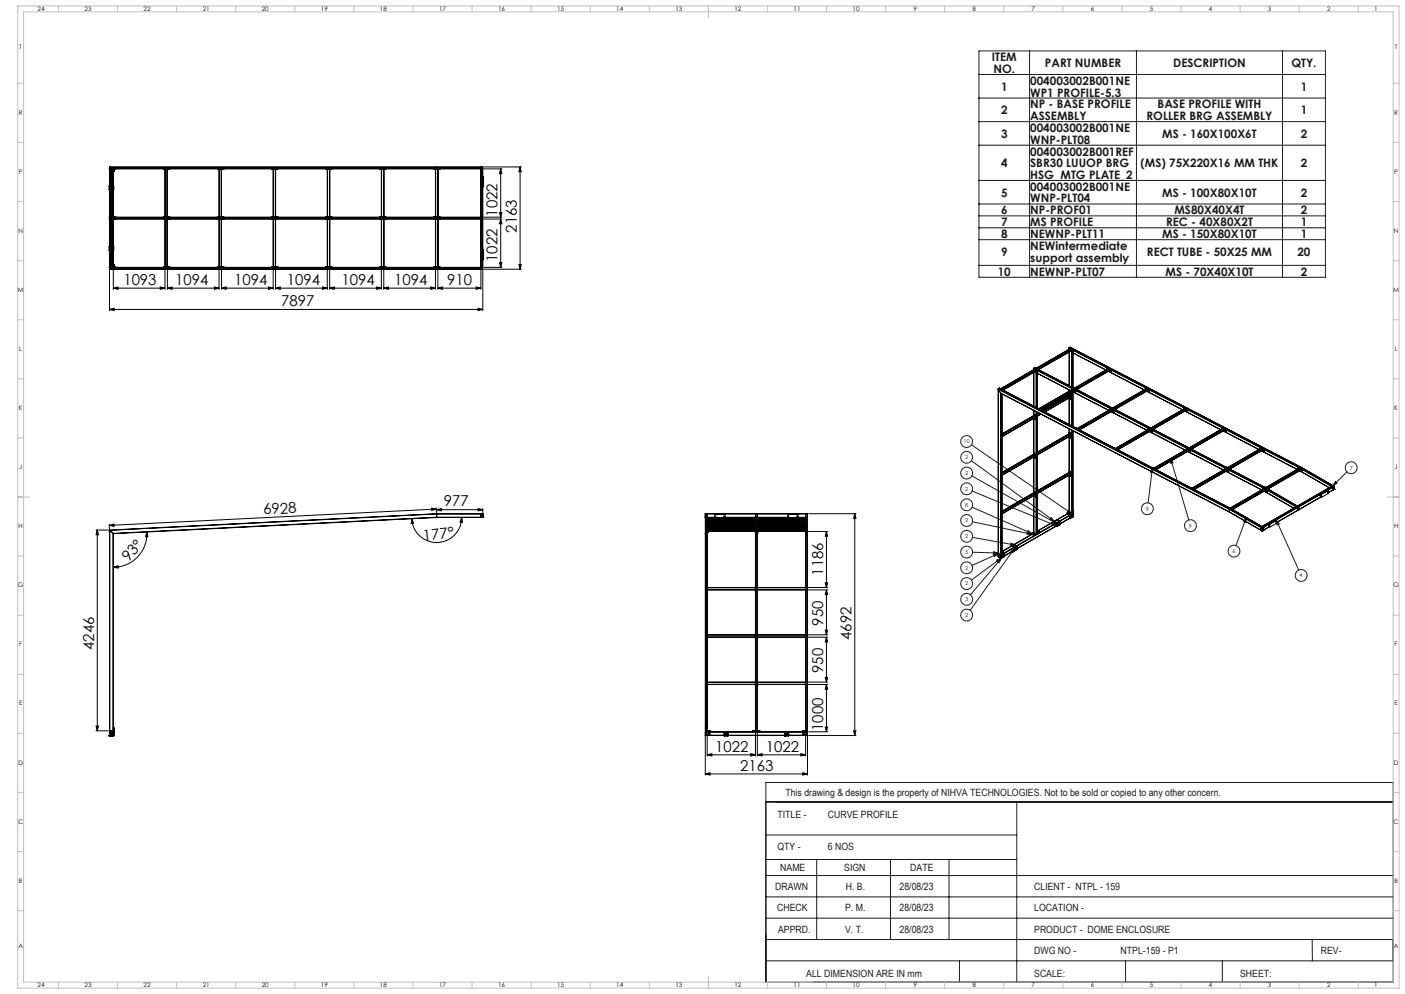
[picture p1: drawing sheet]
<svg xmlns="http://www.w3.org/2000/svg" width="1189mm" height="841mm" viewBox="0 0 1189 841" stroke-linecap="round" stroke-linejoin="round" font-family="sans-serif">
<g fill="none" stroke="#000" stroke-width=".85">
<path d="M410 143h15M410 141h31M424 143l1 4h-2zM424 143v41M440 141l1 4h-2zM440 141v87M423 180h2l-1 4zM410 184h15M410 185h15M424 185l1 4h-2zM424 185v41M93 229v34"/>
<path d="M96 229v16M140 227v18M142 227v18M185 227v18M187 227v18M231 227v18M233 227v18M277 227v18M279 227v18M323 227v18M325 227v18M369 227v18"/>
<path d="M371 227v18M407 229v16M409 229v34M410 226h15M410 228h31M423 222h2l-1 4zM439 224h2l-1 4zM96 244l4-1v2zM96 244h44M136 243l4 1-4 1zM142 244l4-1v2zM142 244h43"/>
<path d="M181 243l4 1-4 1zM187 244l4-1v2zM187 244h44M227 243l4 1-4 1zM233 244l4-1v2zM233 244h44M273 243l4 1-4 1zM279 244l4-1v2zM279 244h44M319 243l4 1-4 1zM325 244l4-1v2zM325 244h44"/>
<path d="M365 243l4 1-4 1zM371 244l4-1v2zM371 244h36M403 243l4 1-4 1zM93 262l4-1v2zM93 262h316M405 261l4 1-4 1zM348 439l2 4h-2zM365 430l4 1-4 1zM369 430v4v-4M369 431l-277 14M369 431l4-1v2z"/>
<path d="M369 431h40M391 438v4h-2zM391 438a21 21 0 0 1-21 21 21 21 0 0 1-22-20M405 430l4 1-4 1zM409 430v4M684 435h40M723 435l1 4h-2zM723 435v187M81 448h11M82 448v170M82 448l1 4h-2zM92 444l1 3"/>
<path d="M92 445l4-2 1 2zM124 450l1 4h-2zM124 450a28 28 0 0 1-28 30M683 450h17M699 450l1 4h-2zM699 450v47M96 480l4-1v2zM683 497h17M683 499h17M698 493h2l-1 4zM699 499l1 4h-2zM699 499v38"/>
<path d="M683 537h17M683 539h17M698 533h2l-1 4zM699 539l1 4h-2zM699 539v38M683 577h17M683 579h17M698 573h2l-1 4zM699 579l1 4h-2zM699 579v40M81 618h11M81 614h2l-1 4z"/>
<path d="M597 619v37M598 619v21M639 619v21M641 619v21M682 619v21M683 619v37M684 619h16M698 615h2l-1 4zM722 618h2l-1 4zM598 639l4-1v2zM598 639h41M635 638l4 1-4 1z"/>
<path d="M641 639l4-1v2zM641 639h41M678 638l4 1-4 1zM684 622h40M597 655l4-1v2zM597 655h86M679 654l4 1-4 1zM648 678v153"/>
</g>
<g fill="none" stroke="#191924" stroke-width=".85">
<path d="M828 43h294v192h-294zM871 43v192M962 43v192M1085 43v192M828 63h294M828 83h294M828 103h294M828 123h294M828 153h294M828 173h294M828 183h294M828 193h294"/>
<path d="M828 203h294M828 225h294M822 376l85 59M822 390l70 51M975 396l1 4h-2zM975 396l-3 29M991 388l2 4h-2zM991 388l15 52M1140 399l-12 12M822 403l74 41M823 415l71 30M1130 407l2 2-4 2z"/>
<path d="M823 429l50 22M890 438l2 3-4-2zM904 432l3 3-4-2zM1055 438l-1 4-2-1zM1055 438l-9 24M823 441l50 11M823 455l36 6M856 460l3 1h-4zM870 450l3 2h-4zM870 449l3 2h-4zM891 443l3 2-4-1zM893 441l3 3-4-1z"/>
<path d="M1080 440l3 3-2 1zM1080 440l19 42M823 467l22 1M841 469l4-1-3 3zM841 467l4 1-4 1zM843 474l4-2-3 4zM844 475l3-3-1 4zM845 468l-22 10M847 472l-25 19M847 472l-26 31M856 467l3-3-2 4zM859 464l-38 52"/>
<path d="M648 662h531v169h-531zM648 678h531M860 678v153M648 706h212M648 727h212M691 727v68M754 727v68M803 727v68M648 759h531M648 741h531M648 777h531M648 795h531"/>
<path d="M1110 795l1 18M648 813h531M812 813v18M953 813v18M1034 813v18"/>
<circle cx="818" cy="374" r="5"/>
<circle cx="818" cy="387" r="5"/>
<circle cx="1143" cy="396" r="5"/>
<circle cx="818" cy="400" r="5"/>
<circle cx="818" cy="414" r="5"/>
<circle cx="818" cy="427" r="5"/>
<circle cx="971" cy="430" r="5"/>
<circle cx="818" cy="454" r="5"/>
<circle cx="818" cy="440" r="5"/>
<circle cx="1007" cy="445" r="5"/>
<circle cx="818" cy="467" r="5"/>
<circle cx="1044" cy="466" r="5"/>
<circle cx="818" cy="494" r="5"/>
<circle cx="818" cy="480" r="5"/>
<circle cx="1101" cy="487" r="5"/>
<circle cx="818" cy="507" r="5"/>
<circle cx="818" cy="520" r="5"/>
</g>
<g fill="none" stroke="#c0c0c0" stroke-width=".85">
<path d="M15 5h1169v831h-1169zM20 10h1159v821h-1159zM49 5v5M99 5v5M149 5v5M199 5v5M249 5v5M299 5v5M349 5v5M399 5v5M449 5v5M499 5v5"/>
<path d="M549 5v5M599 5v10M649 5v5M699 5v5M749 5v5M799 5v5M849 5v5M899 5v5M949 5v5M999 5v5M1049 5v5M1099 5v5"/>
<path d="M1149 5v5M15 71h5M1179 71h5M15 121h5M1179 121h5M15 171h5M1179 171h5M15 221h5M1179 221h5M15 271h5M1179 271h5M15 321h5"/>
<path d="M1179 321h5M15 371h5M1179 371h5M15 421h10M1174 421h10M15 471h5M1179 471h5M15 521h5M1179 521h5M15 571h5M1179 571h5M15 621h5"/>
<path d="M1179 621h5M15 671h5M1179 671h5M15 721h5M1179 721h5M15 771h5M1179 771h5M49 831v5M99 831v5M149 831v5M199 831v5M249 831v5"/>
<path d="M299 831v5M349 831v5M399 831v5M449 831v5M499 831v5M549 831v5M599 826v10M649 831v5M699 831v5M749 831v5M799 831v5M849 831v5"/>
<path d="M899 831v5M949 831v5M999 831v5M1049 831v5M1099 831v5M1149 831v5"/>
</g>
<g fill="#000">
<path d="M136 243l4 1-4 1zM96 244l4-1v2zM227 243l4 1-4 1zM187 244l4-1v2z"/>
<path d="M142 244l4-1v2zM181 243l4 1-4 1zM233 244l4-1v2zM273 243l4 1-4 1zM279 244l4-1v2zM319 243l4 1-4 1zM325 244l4-1v2zM365 243l4 1-4 1z"/>
<path d="M348 439l2 4h-2zM391 438v4h-2z"/>
<path d="M365 430l4 1-4 1zM92 445l4-2 1 2z"/>
<path d="M405 430l4 1-4 1zM369 431l4-1v2zM679 654l4 1-4 1zM597 655l4-1v2z"/>
<path d="M723 435l1 4h-2zM722 618h2l-1 4z"/>
<path d="M82 448l1 4h-2zM81 614h2l-1 4zM699 450l1 4h-2zM698 493h2l-1 4zM699 499l1 4h-2zM698 533h2l-1 4zM699 539l1 4h-2zM698 573h2l-1 4zM699 579l1 4h-2zM698 615h2l-1 4zM424 143l1 4h-2zM423 180h2l-1 4zM424 185l1 4h-2zM423 222h2l-1 4zM440 141l1 4h-2zM439 224h2l-1 4z"/>
<path d="M96 480l4-1v2zM124 450l1 4h-2z"/>
<path d="M598 639l4-1v2zM635 638l4 1-4 1zM641 639l4-1v2zM678 638l4 1-4 1zM371 244l4-1v2zM403 243l4 1-4 1zM93 262l4-1v2zM405 261l4 1-4 1z"/>
</g>
<path d="M975 396l1 4h-2zM991 388l2 4h-2zM1055 438l-1 4-2-1zM1080 440l3 3-2 1zM1130 407l2 2-4 2zM856 467l3-3-2 4zM844 475l3-3-1 4zM843 474l4-2-3 4zM841 469l4-1-3 3zM841 467l4 1-4 1zM856 460l3 1h-4zM870 450l3 2h-4zM870 449l3 2h-4zM891 443l3 2-4-1zM893 441l3 3-4-1zM890 438l2 3-4-2zM904 432l3 3-4-2z" fill="#191924"/>
<g fill="none" stroke="#000" stroke-width=".85">
<path d="M93 145h.1M93 157v3M93 143h.1M93 142h316M93 143h316M93 141h.1M93 141v87M93 141v1M93 143v41h316M93 141h315M93 143v41M94 143v41"/>
<path d="M96 143v41M96 157h.1M96 145h.1M96 145h1M96 157v3M96 143h.1M96 143v2M97 143h.1M97 143v2M138 143h.1M138 143h5M140 143v41"/>
<path d="M141 143v41M142 143v41M143 143h.1M184 143h.1M184 143h5M185 143v41M186 143v41M187 143v41M189 143h.1M230 143h.1M230 143h4M231 143v41"/>
<path d="M233 143v41M234 143h1M234 143h.1M235 143h.1M276 143h.1M276 143h4M277 143v41M279 143v41M280 143h.1M321 143h1M322 143h4M322 143h.1"/>
<path d="M323 143v41M325 143v41M326 143h.1M367 143h.1M367 143h5M369 143v41M369 141v2M369 143h.1M370 143v41M371 143v41M372 143h.1M407 141h.1"/>
<path d="M407 143h-315h5M407 141v87M408 141h1M408 141v87M409 141v1M409 143v41M409 141h.1M409 142v1M409 149v9M96 160h.1M92 184h1M92 185h1"/>
<path d="M92 184h.1M92 185h.1M93 184h314M93 185h314M93 185h.1M93 187v1M93 185h316M93 182h.1M93 185v41M94 185v41M96 185v41M96 182h.1"/>
<path d="M96 187h.1M97 184h.1M97 185h.1M138 185h.1M138 184h.1M140 185v41M141 185v41M142 185v41M143 185h.1M143 184h.1M184 184h.1M184 185h.1"/>
<path d="M185 185v41M186 185v41M187 185v41M189 184h.1M189 185h.1M230 184h.1M230 185h.1M231 185v41M233 185v41M234 184h1M234 185h1M234 184h.1"/>
<path d="M234 185h.1M235 184h.1M235 185h.1M276 184h.1M276 185h.1M277 185v41M279 185v41M280 184h.1M280 185h.1M321 184h1M321 185h1M321 184h.1"/>
<path d="M321 185h.1M322 184h.1M322 185h.1M323 185v41M325 185v41M326 184h.1M326 185h.1M367 184h.1M367 185h.1M369 185v41M369 184h.1M369 185h.1"/>
<path d="M369 184v1M370 185v41M371 185v41M372 184h.1M372 185h.1M409 185v41M409 184v1M93 209v3M96 212h.1M96 209h.1M96 209v3M409 211v9"/>
<path d="M93 228h.1M93 228h316M93 224h.1M93 226h316M93 228h315M96 224h.1M96 224h1M96 226h.1M96 224v2M97 226h.1M97 224v2M97 226h-5h315"/>
<path d="M138 226h.1M138 226h5M143 226h.1M184 226h.1M184 226h5M189 226h.1M230 226h.1M230 226h4M234 226h1M235 226h.1M276 226h.1M276 226h4"/>
<path d="M280 226h.1M322 226h.1M322 226h4M326 226h.1M367 226h.1M367 226h5M369 226h.1M369 228h.1M369 226v2M372 226h.1M407 228h.1M408 228h1"/>
<path d="M409 228h.1M409 226v2M904 295v1M905 295h-1M905 295h.1M905 295l3 1M905 294v1M905 298v28M905 294l196 102M905 295l197 102M906 295l-29 17M906 295l1 1"/>
<path d="M906 294l195 102M906 294h-1M906 297l2 1M906 297l1 1M907 296h.1M907 296l-29 16M907 298h.1M907 298l29 15M907 298v29M907 297h.1M907 296v1M907 297l-28 16"/>
<path d="M908 296h.1M908 298h.1M908 296v2M908 299v29M875 312h.1M875 312v1M875 312l3 2M875 315v29M875 312l196 101M875 312l197 102M875 312l-28 17M876 312l-29 17 1 1 29-17"/>
<path d="M876 312l1 1M876 311h.1M876 311l195 102M876 311l-1 1M876 314l2 1M876 314l1 1M877 313h.1M877 315h.1M877 312h.1M877 315l29 15M877 315v30M877 312h1"/>
<path d="M877 313v1M877 313l-29 17M877 316v29M877 314h.1M878 314h.1M878 315h.1M878 314v1M878 316v29M878 312h.1M879 313h.1M937 311h.1M937 311v2"/>
<path d="M937 311l3 2M938 312h.1M938 312l-29 17M938 312l1 1M938 314l30 16-30-16M938 314l2 1M939 313h.1M939 313l-29 16M939 313l-28 16M939 313l-28 17M940 313h.1M940 315h.1"/>
<path d="M940 313v2M845 329v139M845 329h.1M845 329l196 102M845 329l195 102M845 329l2 4M846 329l195 101M846 329h.1M846 329h-1M847 333h.1M847 333l193 100M847 333v137"/>
<path d="M847 333v134M848 333v134M849 330l28-16zM849 330h.1M905 337l1 1M905 333h.1M905 330v1M905 333v1M905 337v22M905 334h.1M905 334l-23 13M905 334v1"/>
<path d="M905 333l1 1M905 335h1M905 335l-22 13M906 336h.1M906 336l-22 12M906 335v1M906 335l-23 13M906 334h.1M906 338h.1M906 334v4M907 332v28M907 329h.1"/>
<path d="M907 329v1M907 329l3 1M908 329l-29 17M908 329h.1M908 329l-29 17h1l29-16M908 329l1 1M908 332v29M908 328h.1M908 328l3 2M908 331l2 1M909 330h.1M909 329h.1"/>
<path d="M909 329h1M909 330v1M909 330l-28 17M909 331h.1M909 331l-28 16M910 330v1M910 330h.1M910 331h.1M910 331v1M910 332h.1M910 329h.1M911 330h.1"/>
<path d="M969 328v1M969 328h.1M969 328l3 2M969 328l4 2M970 329h.1M970 329l-29 16M970 331l31 16M970 329h1M971 331l1 1M971 329l1 1M971 329l-28 17M972 330h.1"/>
<path d="M972 330l-28 16M972 330l-29 16M972 330h1M972 332h.1M973 330h.1M973 330h-1M973 330v1M973 332h.1M973 331v1M973 331h.1M875 347v5M875 354l1 1"/>
<path d="M875 354v30M875 350h.1M875 352h.1M875 352l-27 15M875 350l1 1M875 352h1M875 352l-27 16M876 352h.1M875 354l-27 15M876 353h.1M876 352v1M876 352l-28 16"/>
<path d="M876 351h.1M876 355h.1M876 351v4M877 348v104M878 349v102M878 345h.1M878 345l3 2M879 349l-1 1M879 350h-1M880 350l-2 1M881 350l-3 2M881 347h.1"/>
<path d="M938 347l-30-16v30M939 346h.1M939 346v1M939 346l3 1M940 346h.1M940 348l31 16M940 346l-28 17h1l28-16M940 346l1 1M941 345h.1M941 348l2 1M941 347h1M942 345h.1"/>
<path d="M942 345l1 1M942 347h.1M942 347l-29 16M942 347v1M942 347l-28 17M942 348h.1M942 347h1M943 347v2M943 349h.1M943 347h.1M943 346h.1M944 346h.1"/>
<path d="M1002 345v1M1002 345h.1M1002 345l3 2M1003 346l-29 16M1003 346h.1M1003 346h1M1003 348l30 16M1003 348l30 15M1003 348h2M1004 346h.1M1004 346l-29 17M1004 346v1"/>
<path d="M1004 347h.1M1004 347l-28 16M1005 347h.1M1005 347v1M1005 348h.1M905 370h1M905 363v4M905 369v31M905 367h.1M905 366h.1M905 367l-27 16M905 366l1 1"/>
<path d="M905 366h1M905 367h1M906 370h.1M906 367h.1M906 367v2M906 367l-28 16M906 366v1M906 367v3M907 364v70M907 364v68M908 364v68M910 362h1"/>
<path d="M911 362h.1M914 364h.1M943 379h.1M972 362v1M972 362h.1M973 363h.1M973 363l-29 16M973 363l1 1M973 365l30 16-30-16M973 362h.1M973 362l3 1M973 365l2 1"/>
<path d="M974 364h.1M974 364l-29 16-1-1M974 362h.1M974 362l1 1M974 364l-28 17M974 364l-29 16M974 364l-28 16M974 365h.1M975 364h.1M975 366h.1M975 364v2M975 363h.1"/>
<path d="M976 363h.1M1004 379h.1M1004 379v1M1005 380h.1M1005 380l-29 16 2 1 28-17M1005 380h1M1005 378h.1M1005 378l3 2M1006 379h.1M1006 379l1 1M1007 380h.1M1034 362v1"/>
<path d="M1034 362h.1M1035 362h.1M1035 365l30 15M1035 362l-29 17M1035 362l1 1M1036 364l1 1M1036 363h.1M1036 363l-29 17M1036 363l-28 17M1036 363v1M1036 364h.1M1036 364l-28 16"/>
<path d="M1037 364h.1M1037 365h.1M1037 364v1M1066 379v1M1066 379h.1M1067 379h-1M1067 379h.1M1067 379l-28 17M1067 379l2 1M1069 380h.1M1069 380l-29 16M875 387l1 1"/>
<path d="M875 387v30M875 384h.1M875 384l-27 16M875 383h.1M875 384v1M875 383l1 1M875 385h1M875 385l-27 15M876 387h.1M876 384h.1M876 386h-1M876 386l-28 16"/>
<path d="M876 385v1M876 385l-28 16M876 388h.1M876 384v4M878 385l28-16zM905 399h.1M905 400h.1M905 400l-27 15M905 399h1M905 398v1M905 398l1 1M905 400h1"/>
<path d="M905 400l-27 16M906 400h.1M906 399h.1M906 399v4M946 381h.1M975 396h.1M978 397h.1M1005 382l30 16M1006 382h1M1006 380v1M1006 381h.1M1006 381l-28 16"/>
<path d="M1007 381h.1M1007 382h.1M1007 381v1M1008 380h.1M1036 396h.1M1036 396v1M1036 396l4 2M1037 397l-28 16M1037 397l-28 16 1 1 29-17M1037 397h2M1037 399l31 16-31-16M1038 395h.1"/>
<path d="M1038 395l3 2M1038 398l2 1M1039 397h.1M1039 396h.1M1039 396h1M1039 397v1M1039 397l-29 17M1039 398h.1M1039 398l-28 16M1040 398h.1M1040 398v1M1040 399h.1"/>
<path d="M1040 396h.1M1041 397h.1M1067 381l31 16M1068 381l2 1M1069 381l-28 16M1069 381h.1M1069 380v1M1069 380l-29 17M1070 381h.1M1070 381v1M1070 382h.1M1099 396v1"/>
<path d="M1099 395h.1M1099 395v1M1099 396h.1M1099 396l3 1M1100 396h.1M1100 396l-29 17M1100 396l1 1M1100 398l1 1M1100 398v1M1100 399h1M1100 399l25 14-24-14M1100 399v-1l2 1"/>
<path d="M1101 396h-1M1101 396l27 16M1101 397h.1M1101 397l-29 16h-1M1101 397l-29 16M1101 396l28 15M1101 396h.1M1102 397h.1M1102 399h.1M1102 397v2M1102 397l25 15M875 420h1"/>
<path d="M875 419v32M875 417h.1M875 417l-27 15M875 416h.1M875 417l-27 16M875 416l1 1M875 417h1M876 420h.1M876 417h.1M876 419h.1M876 419l-28 16M876 417v2"/>
<path d="M876 417l-28 16M876 416v1M876 417v3M905 402l1 1M905 402v31M906 402h.1M906 402l-28 15M906 400v2M906 400l-28 16M906 403h.1M1008 413h.1M1008 413l3 1"/>
<path d="M1011 414h.1M1069 413v1M1069 413h.1M1070 413h.1M1070 416h1M1070 413l-29 17 1 1 29-17M1070 413l1 1M1070 416h.1M1070 412h.1M1070 412l3 2M1070 415l2 1M1071 416h.1"/>
<path d="M1070 415v1M1070 416l25 14M1071 416l24 14M1071 413l-1 1M1071 413l27 16M1071 414h.1M1071 413h.1M1071 414v1M1071 414l-29 17M1071 413l28 16M1072 414v1M1072 414h.1"/>
<path d="M1072 415h.1M1072 415v1M1072 415l25 14M1072 416h.1M1073 414h.1M1073 414l28-17zM1118 419v2M1118 419l-1-1v3M1124 415h.1M1124 415v3l-6 3M1124 415l-6 4M1127 411l-29 17"/>
<path d="M1128 414v1M1128 411h.1M1128 415h.1M1128 414h.1M1128 411l-61 35M1128 411h1M1128 412v2M1128 412h.1M1129 411v1M1129 412h.1M1129 414h.1M1129 414l-1 1"/>
<path d="M1129 411l-1 1M1129 411l-61 36M1129 411h.1M1129 414l-5 3M1129 412l-61 35M1129 412v2M369 435h.1M369 435h40M369 435l1 3M369 435l-276 14M369 435l-276 13M370 438h.1"/>
<path d="M370 438h39M370 438l-274 13M370 438l-274 14M407 438h.1M407 435v3M407 435h.1M407 435h2v3h-39M408 435h.1M408 435h1M408 438h-1M408 435v3M409 438h-1"/>
<path d="M409 438h.1M597 435h86M597 438v178M597 435v187M597 435h.1M597 435v3M598 435v181M598 435v3M599 438l-1 181h3M599 439h40zM599 439h.1M599 439v2"/>
<path d="M599 438h40M599 438v1M605 438h-8h86h-8M605 435v3M614 438h53M614 435v3M639 439h.1M639 438v180M639 438l1 180M639 435v3M639 438h1M640 435h-1"/>
<path d="M641 435h.1M641 438h.1M641 435v3M641 438v180M641 439h41M641 439h.1M641 440h41M641 439v2M641 438h41M641 438v1M667 435v3M675 435v3"/>
<path d="M682 439v2M682 439h.1M682 438v1M682 438v181h-2M682 438v178M682 435v3M682 438h.1M682 435h.1M683 435v3M683 435h.1M683 438v178M683 435v187"/>
<path d="M895 440h.1M895 440l2 1M903 434l2 2M903 435h.1M903 434v1M903 435l-25 14M903 434l2 1M903 435l2 1M903 435l-8 5 2 1M904 434h.1M905 433l-2 1M905 433l2 1"/>
<path d="M905 436l-11 6M905 435h.1M905 436h.1M905 435v1M905 439h.1M905 438l-8 5M905 436l-8 5M905 436h1M905 438l1 1M905 436v2M905 439h1M906 435h-1"/>
<path d="M906 435h.1M906 439h.1M906 436v3M906 436h.1M906 437h1M906 436v1M906 438h.1M906 436h1M906 438h1M907 436l-1 1M907 436h-1M907 438h-1"/>
<path d="M907 437l-1 1M907 436h.1M907 437v1M907 434l-2 1M907 435h.1M907 433h.1M907 433v2M907 435l-2 1M907 432v1M907 435l-1 1M907 433h1M908 433h-1"/>
<path d="M908 436h.1M908 437h.1M908 435h.1M908 435v1M908 433h.1M908 434h.1M908 432h.1M908 432h-1M908 432l-1 1M908 432h1M908 432v1M909 432h.1"/>
<path d="M909 432v5l-3 2M1040 429h.1M1040 429l3 2M1040 431l28 16M1040 431v2M1040 433h.1M1040 433l28 16M1041 431h-1M1041 431l27 16M1041 430l28 16M1041 430v1M1042 430l1 1"/>
<path d="M1043 431l28-16zM1043 431h.1M1080 440h.1M1098 432h.1M1098 429v1M1099 429h.1M1099 429h-1v3M1099 431h.1M1099 431l-1 1M1099 429h-1M1099 429v2M1117 421l-18 10"/>
<path d="M1117 421l-37 21M1117 421h1M93 449v2M93 449h.1M93 448v1M93 448v175M93 449v170M93 449l3 2M96 451v1M96 451v168M96 452v167M597 451h1"/>
<path d="M599 449h40M599 451h.1M599 446h40M599 448h.1M599 442h.1M599 444h.1M599 444h40M599 446h.1M599 442h40M599 448h40M599 450v1M599 449v1"/>
<path d="M599 446v2M599 443v1M599 441h.1M599 444v2M599 445h40M599 447h40M599 443h40M599 440h40M599 450h40M599 441v1M599 442v1M639 450v1"/>
<path d="M639 451h.1M639 448h.1M639 443v1M639 442h.1M639 444h.1M639 441h.1M639 446h.1M639 443h.1M639 450h.1M639 451h2M641 449h41M641 442h41"/>
<path d="M641 444h.1M641 446h.1M641 448h41M641 451h.1M641 442h.1M641 444h41M641 446h41M641 443h.1M641 450h.1M641 441h.1M641 448h.1M641 444v2"/>
<path d="M641 450v1M641 449v1M641 443v1M641 446v2M641 445h41M641 447h41M641 443h41M641 450h41M641 441v1M641 442v1M682 443v1M682 442h.1"/>
<path d="M682 444h.1M682 450v1M682 449v1M682 451h.1M682 446h.1M682 444v2M682 441h.1M682 448h.1M682 446v2M682 443h.1M682 441v1M682 442v1"/>
<path d="M682 450h.1M682 451h1M873 452h.1M873 451v1M873 452l-25 15M873 452l-15 9M873 452l2 1M874 451h.1M875 450h.1M875 450l-2 1 2 1M875 451l2 1M875 453h1"/>
<path d="M875 452h1M875 452v1M875 453l-15 9-2-1M876 452v1M877 452h.1M878 451l-1 1M878 449l1 1M878 450h1zM879 451l-3 2M879 450v1M879 450l-3 2M879 451h.1"/>
<path d="M892 441l2 1M892 441h.1M892 441l-14 8M894 445h1M894 442l-18 11-3-1M894 442h1M894 445l-34 19M894 445h.1M895 445l-35 19M895 442v3l2-1M895 445h.1M895 443h.1"/>
<path d="M895 444h1zM895 444l1-1-1 1zM896 444h.1M896 442h.1M896 442v1M897 441h.1M897 444h.1M897 441l-37 21M897 441v3M897 444l-2 1M1067 449h.1M1067 446h.1"/>
<path d="M1067 446v3M1067 449h1M1068 447h.1M1068 449h.1M1068 447v2M1069 446h.1M1069 449h.1M1069 449h-1M1069 446l-1 1M1069 448v1M1069 446v3M1074 446l-5 3"/>
<path d="M1074 446l-6 3M1074 446h.1M1074 444v2M1080 440v3l-6 3M1080 440l-6 4M845 468h.1M845 468l2 1M845 471h.1M845 469v2M845 468v1M845 469h.1M845 468l2 2"/>
<path d="M845 469l2 1M845 471l2-1-2 1M846 472h1M847 470h.1M847 470l-2 1M847 472h.1M847 472h-1M847 469h.1M847 467v2M847 470v2M847 467h.1M847 469v1"/>
<path d="M847 472v1M847 467v1M847 467v5M847 467h1M847 468v4M848 467l-1 1M848 468h.1M848 469h.1M848 467v1M848 467h.1M848 470h.1M848 467h-1"/>
<path d="M848 466l2 1M848 471v1M848 471h.1M848 467l1 2M849 467h.1M849 468h.1M849 469h.1M849 467v1M849 471h.1M849 470h.1M849 470v1M849 470l1 1"/>
<path d="M849 469h1M849 470h1M850 467l-1 1M850 468h-1M850 468h.1M850 469h-1M850 470l-1 1M850 471h-1M850 467v1M850 470v1M850 468l-1 1M850 468v3l-3 1"/>
<path d="M856 462h.1M856 462l2 1M858 463h.1M858 463l-8 5M858 466l-8 4M858 461h.1M858 463l-9 6M858 466h.1M858 463v3M858 461l2 1M859 466h.1M859 464v1z"/>
<path d="M859 464h.1M859 465h.1M859 465l1-1-1 1zM859 465h1M860 463v1zM860 463h.1M860 463v1M860 462h.1M860 465h1M860 462l-2 1M860 465l-2 1M860 462v3"/>
<path d="M861 465h.1M861 465l-2 1M599 496h.1M599 496v4M599 497h40M599 499h40M639 496h.1M641 496h.1M641 496v4M641 497h41M641 499h41M682 496v4"/>
<path d="M682 496h.1M599 500h.1M639 500v1M639 500h.1M639 501h.1M641 500h.1M641 500v1M682 500v1M682 500h.1M599 536h.1M599 536v4M599 537h40"/>
<path d="M599 539h40M639 536h.1M641 536h.1M641 536v4M641 537h41M641 539h41M682 536v4M682 536h.1M599 540h.1M639 540v1M639 541h.1M639 540h.1"/>
<path d="M641 540h.1M641 540v1M682 540v1M682 540h.1M599 576h.1M599 576v4M599 579h40M599 577h40M639 576h.1M641 576h.1M641 576v4M641 579h41"/>
<path d="M641 577h41M682 576v4M682 576h.1M599 580h.1M639 580v1M639 580h.1M639 581h.1M641 580h.1M641 580v1M682 580v1M682 580h.1M93 618h3"/>
<path d="M93 619h.1M93 619h3M96 619h-3v3M96 619h.1M96 616h1zM96 619v4M96 619h-3M96 616h.1M96 616v6M97 616v6M597 616h.1M597 616h1"/>
<path d="M598 616h.1M598 618h3M601 618v4M601 619h.1M601 618v1M601 619h36M601 619h12M613 619h.1M613 619h3M613 619v4M616 619h.1M616 619v4"/>
<path d="M616 619h48M638 619h.1M637 619h1M638 618l-1 1M638 618h5M638 619h5M638 618v1M643 619h.1M643 618v1M643 619h36M664 619v4M664 619h.1"/>
<path d="M664 619h3M667 619v4M667 619h.1M667 619h12M680 619h.1M680 618v4M680 619h-1M680 618h2M680 618v1M683 616h-1M683 616h.1M92 623h.1"/>
<path d="M92 623h2M93 622h.1M94 622h.1M94 621h.1M94 620h.1M94 620v1M94 621h1M94 620h1M94 623h.1M95 623h.1M95 620h.1M95 621h.1"/>
<path d="M95 620v1M95 623h1M95 622h.1M95 622v-2h-1v3M95 622v1M95 622h1M96 622h.1M96 622h1M96 623h.1M97 622h.1M597 622h.1M597 622h16"/>
<path d="M601 622h12M613 623h.1M613 623h3M613 621h1M613 621h.1M614 621h.1M614 622h1h-1zM614 622h.1M614 622h1M615 622h.1M615 621h1M615 621h.1"/>
<path d="M616 623h.1M616 622h48M664 623h.1M664 623h3M665 621h.1M665 622h1h-1zM665 622h.1M665 622h1M666 622h.1M666 621h1M666 621h.1M667 621h.1"/>
<path d="M667 623h.1M667 622h16M667 622h12M683 622h.1"/>
<circle cx="940" cy="314" r=".1"/>
<circle cx="905" cy="334" r=".1"/>
<circle cx="905" cy="337" r=".1"/>
<circle cx="910" cy="331" r=".1"/>
<circle cx="972" cy="331" r=".1"/>
<circle cx="876" cy="354" r=".1"/>
<circle cx="1037" cy="364" r=".1"/>
<circle cx="1007" cy="381" r=".1"/>
<circle cx="1039" cy="398" r=".1"/>
<circle cx="1069" cy="381" r=".1"/>
<circle cx="1102" cy="398" r=".1"/>
<circle cx="905" cy="402" r=".1"/>
<circle cx="1072" cy="415" r=".1"/>
<circle cx="1118" cy="419" r=".1"/>
<circle cx="1123" cy="417" r=".1"/>
<circle cx="1123" cy="416" r=".1"/>
<circle cx="606" cy="437" r=".2"/>
<circle cx="606" cy="436" r=".2"/>
<circle cx="613" cy="437" r=".2"/>
<circle cx="613" cy="436" r=".2"/>
<circle cx="667" cy="436" r=".2"/>
<circle cx="667" cy="437" r=".2"/>
<circle cx="674" cy="437" r=".2"/>
<circle cx="674" cy="436" r=".2"/>
<circle cx="1118" cy="420" r=".1"/>
<circle cx="875" cy="452" r=".2"/>
<circle cx="895" cy="443" r=".3"/>
<circle cx="896" cy="443" r=".3"/>
<circle cx="1075" cy="444" r=".1"/>
<circle cx="1075" cy="445" r=".1"/>
<circle cx="1080" cy="442" r=".1"/>
<circle cx="1080" cy="441" r=".1"/>
<circle cx="598" cy="618" r=".3"/>
<circle cx="598" cy="617" r=".3"/>
<circle cx="598" cy="617" r=".2"/>
<circle cx="598" cy="618" r=".2"/>
<circle cx="598" cy="620" r=".3"/>
<circle cx="598" cy="620" r=".2"/>
<circle cx="600" cy="620" r=".3"/>
<circle cx="600" cy="620" r=".2"/>
<circle cx="680" cy="620" r=".3"/>
<circle cx="680" cy="620" r=".2"/>
<circle cx="682" cy="620" r=".3"/>
<circle cx="682" cy="620" r=".2"/>
<circle cx="682" cy="617" r=".3"/>
<circle cx="683" cy="618" r=".3"/>
<circle cx="683" cy="617" r=".2"/>
<circle cx="683" cy="618" r=".2"/>
<circle cx="598" cy="621" r=".3"/>
<circle cx="598" cy="621" r=".2"/>
<circle cx="600" cy="621" r=".3"/>
<circle cx="600" cy="621" r=".2"/>
<circle cx="614" cy="621" r=".4"/>
<circle cx="615" cy="621" r=".4"/>
<circle cx="665" cy="621" r=".4"/>
<circle cx="667" cy="621" r=".4"/>
<circle cx="680" cy="621" r=".3"/>
<circle cx="680" cy="621" r=".2"/>
<circle cx="682" cy="621" r=".3"/>
<circle cx="682" cy="621" r=".2"/>
</g>
<g font-size="12.7">
<text x="421" y="183" transform="rotate(-90 421 183)">1022</text>
<text x="437" y="197" transform="rotate(-90 437 197)">2163</text>
<text x="421" y="222" transform="rotate(-90 421 222)">1022</text>
<text x="104" y="241">1093</text>
<text x="148" y="241">1094</text>
<text x="198" y="241">1094</text>
<text x="243" y="241">1094</text>
<text x="289" y="241">1094</text>
<text x="334" y="241">1094</text>
<text x="379" y="241">910</text>
<text x="238" y="259">7897</text>
<text x="376" y="428">977</text>
<text x="223" y="435" transform="rotate(-3 223 435)">6928</text>
<text x="358" y="457" transform="rotate(-6 358 457)">177°</text>
<text x="109" y="476" transform="rotate(-49 109 476)">93°</text>
<text x="697" y="487" transform="rotate(-90 697 487)">1186</text>
<text x="697" y="529" transform="rotate(-90 697 529)">950</text>
<text x="721" y="541" transform="rotate(-90 721 541)">4692</text>
<text x="80" y="550" transform="rotate(-90 80 550)">4246</text>
<text x="697" y="569" transform="rotate(-90 697 569)">950</text>
<text x="697" y="619" transform="rotate(-90 697 619)">1000</text>
<text x="605" y="636">1022</text>
<text x="648" y="636">1022</text>
<text x="626" y="652">2163</text>
</g>
<g font-size="9.9" fill="#191924">
<text x="839" y="52">ITEM</text>
<text x="884" y="57">PART NUMBER</text>
<text x="993" y="57">DESCRIPTION</text>
<text x="1093" y="57">QTY.</text>
<text x="841" y="62">NO.</text>
<text x="872" y="72">004003002B001NE</text>
<text x="847" y="77">1</text>
<text x="1101" y="77">1</text>
<text x="872" y="82">WP1 PROFILE-5.3</text>
<text x="872" y="92">NP - BASE PROFILE</text>
<text x="980" y="92">BASE PROFILE WITH</text>
<text x="847" y="97">2</text>
<text x="872" y="102">ASSEMBLY</text>
<text x="970" y="102">ROLLER BRG ASSEMBLY</text>
<text x="1101" y="97">1</text>
<text x="872" y="112">004003002B001NE</text>
<text x="847" y="117">3</text>
<text x="984" y="117">MS - 160X100X6T</text>
<text x="1101" y="117">2</text>
<text x="872" y="122">WNP-PLT08</text>
<text x="872" y="132">004003002B001REF</text>
<text x="847" y="141">4</text>
<text x="872" y="141">SBR30 LUUOP BRG</text>
<text x="965" y="141">(MS) 75X220X16 MM THK</text>
<text x="1101" y="141">2</text>
<text x="872" y="151">HSG MTG PLATE_2</text>
<text x="872" y="161">004003002B001NE</text>
<text x="847" y="166">5</text>
<text x="984" y="166">MS - 100X80X10T</text>
<text x="1101" y="166">2</text>
<text x="872" y="171">WNP-PLT04</text>
<text x="847" y="181">6</text>
<text x="872" y="181">NP-PROF01</text>
<text x="994" y="181">MS80X40X4T</text>
<text x="1101" y="181">2</text>
<text x="847" y="191">7</text>
<text x="872" y="191">MS PROFILE</text>
<text x="987" y="191">REC - 40X80X2T</text>
<text x="1101" y="191">1</text>
<text x="847" y="201">8</text>
<text x="872" y="201">NEWNP-PLT11</text>
<text x="984" y="201">MS - 150X80X10T</text>
<text x="1101" y="201">1</text>
<text x="872" y="212">NEWintermediate</text>
<text x="847" y="216">9</text>
<text x="872" y="221">support assembly</text>
<text x="971" y="216">RECT TUBE - 50X25 MM</text>
<text x="1098" y="216">20</text>
<text x="844" y="233">10</text>
<text x="872" y="233">NEWNP-PLT07</text>
<text x="986" y="233">MS - 70X40X10T</text>
<text x="1101" y="233">2</text>
</g>
<g font-size="8.5" fill="#191924">
<text x="665" y="674">This drawing &amp; design is the property of NIHVA TECHNOLOGIES. Not to be sold or copied to any other concern.</text>
<text x="658" y="692">TITLE -</text>
<text x="701" y="692">CURVE PROFILE</text>
<text x="658" y="719">QTY -</text>
<text x="701" y="719">6 NOS</text>
<text x="660" y="737">NAME</text>
<text x="714" y="737">SIGN</text>
<text x="770" y="737">DATE</text>
<text x="656" y="753">DRAWN</text>
<text x="716" y="753">H. B.</text>
<text x="761" y="753">28/08/23</text>
<text x="875" y="753">CLIENT - NTPL - 159</text>
<text x="658" y="771">CHECK</text>
<text x="715" y="771">P. M.</text>
<text x="761" y="771">28/08/23</text>
<text x="875" y="771">LOCATION -</text>
<text x="659" y="789">APPRD.</text>
<text x="715" y="789">V. T.</text>
<text x="761" y="789">28/08/23</text>
<text x="875" y="789">PRODUCT - DOME ENCLOSURE</text>
<text x="875" y="807">DWG NO -</text>
<text x="948" y="807">NTPL-159 - P1</text>
<text x="1118" y="807">REV-</text>
<text x="682" y="826">ALL DIMENSION ARE IN mm</text>
<text x="875" y="826">SCALE:</text>
<text x="1049" y="826">SHEET:</text>
</g>
<g font-size="5.3">
<text x="32" y="9">24</text>
<text x="72" y="9">23</text>
<text x="122" y="9">22</text>
<text x="172" y="9">21</text>
<text x="222" y="9">20</text>
<text x="272" y="9">19</text>
<text x="322" y="9">18</text>
<text x="372" y="9">17</text>
<text x="422" y="9">16</text>
<text x="472" y="9">15</text>
<text x="522" y="9">14</text>
<text x="572" y="9">13</text>
<text x="622" y="9">12</text>
<text x="672" y="9">11</text>
<text x="722" y="9">10</text>
<text x="773" y="9">9</text>
<text x="823" y="9">8</text>
<text x="873" y="9">7</text>
<text x="923" y="9">6</text>
<text x="973" y="9">5</text>
<text x="1023" y="9">4</text>
<text x="1073" y="9">3</text>
<text x="1123" y="9">2</text>
<text x="1163" y="9">1</text>
<text x="16" y="42">T</text>
<text x="1180" y="42">T</text>
<text x="16" y="97">R</text>
<text x="1180" y="97">R</text>
<text x="16" y="147">P</text>
<text x="1180" y="147">P</text>
<text x="16" y="197">N</text>
<text x="1180" y="197">N</text>
<text x="15" y="247">M</text>
<text x="1179" y="247">M</text>
<text x="16" y="297">L</text>
<text x="1180" y="297">L</text>
<text x="16" y="347">K</text>
<text x="1180" y="347">K</text>
<text x="16" y="397">J</text>
<text x="1180" y="397">J</text>
<text x="16" y="447">H</text>
<text x="1180" y="447">H</text>
<text x="15" y="497">G</text>
<text x="1179" y="497">G</text>
<text x="16" y="547">F</text>
<text x="1180" y="547">F</text>
<text x="16" y="597">E</text>
<text x="1180" y="597">E</text>
<text x="16" y="647">D</text>
<text x="1180" y="647">D</text>
<text x="15" y="697">C</text>
<text x="1179" y="697">C</text>
<text x="16" y="747">B</text>
<text x="1180" y="747">B</text>
<text x="16" y="802">A</text>
<text x="1180" y="802">A</text>
<text x="32" y="835">24</text>
<text x="72" y="835">23</text>
<text x="122" y="835">22</text>
<text x="172" y="835">21</text>
<text x="222" y="835">20</text>
<text x="272" y="835">19</text>
<text x="322" y="835">18</text>
<text x="372" y="835">17</text>
<text x="422" y="835">16</text>
<text x="472" y="835">15</text>
<text x="522" y="835">14</text>
<text x="572" y="835">13</text>
<text x="622" y="835">12</text>
<text x="672" y="835">11</text>
<text x="722" y="835">10</text>
<text x="773" y="835">9</text>
<text x="823" y="835">8</text>
<text x="873" y="835">7</text>
<text x="923" y="835">6</text>
<text x="973" y="835">5</text>
<text x="1023" y="835">4</text>
<text x="1073" y="835">3</text>
<text x="1123" y="835">2</text>
<text x="1163" y="835">1</text>
</g>
<g font-size="4.7" fill="#191924">
<text x="815" y="375">10</text>
<text x="817" y="389">2</text>
<text x="817" y="402">2</text>
<text x="1142" y="397">7</text>
<text x="817" y="415">2</text>
<text x="817" y="429">8</text>
<text x="970" y="432">9</text>
<text x="817" y="442">2</text>
<text x="1006" y="446">9</text>
<text x="817" y="455">2</text>
<text x="1043" y="468">6</text>
<text x="817" y="469">5</text>
<text x="817" y="482">2</text>
<text x="1100" y="489">4</text>
<text x="817" y="495">2</text>
<text x="817" y="509">3</text>
<text x="817" y="522">2</text>
</g>
</svg>
